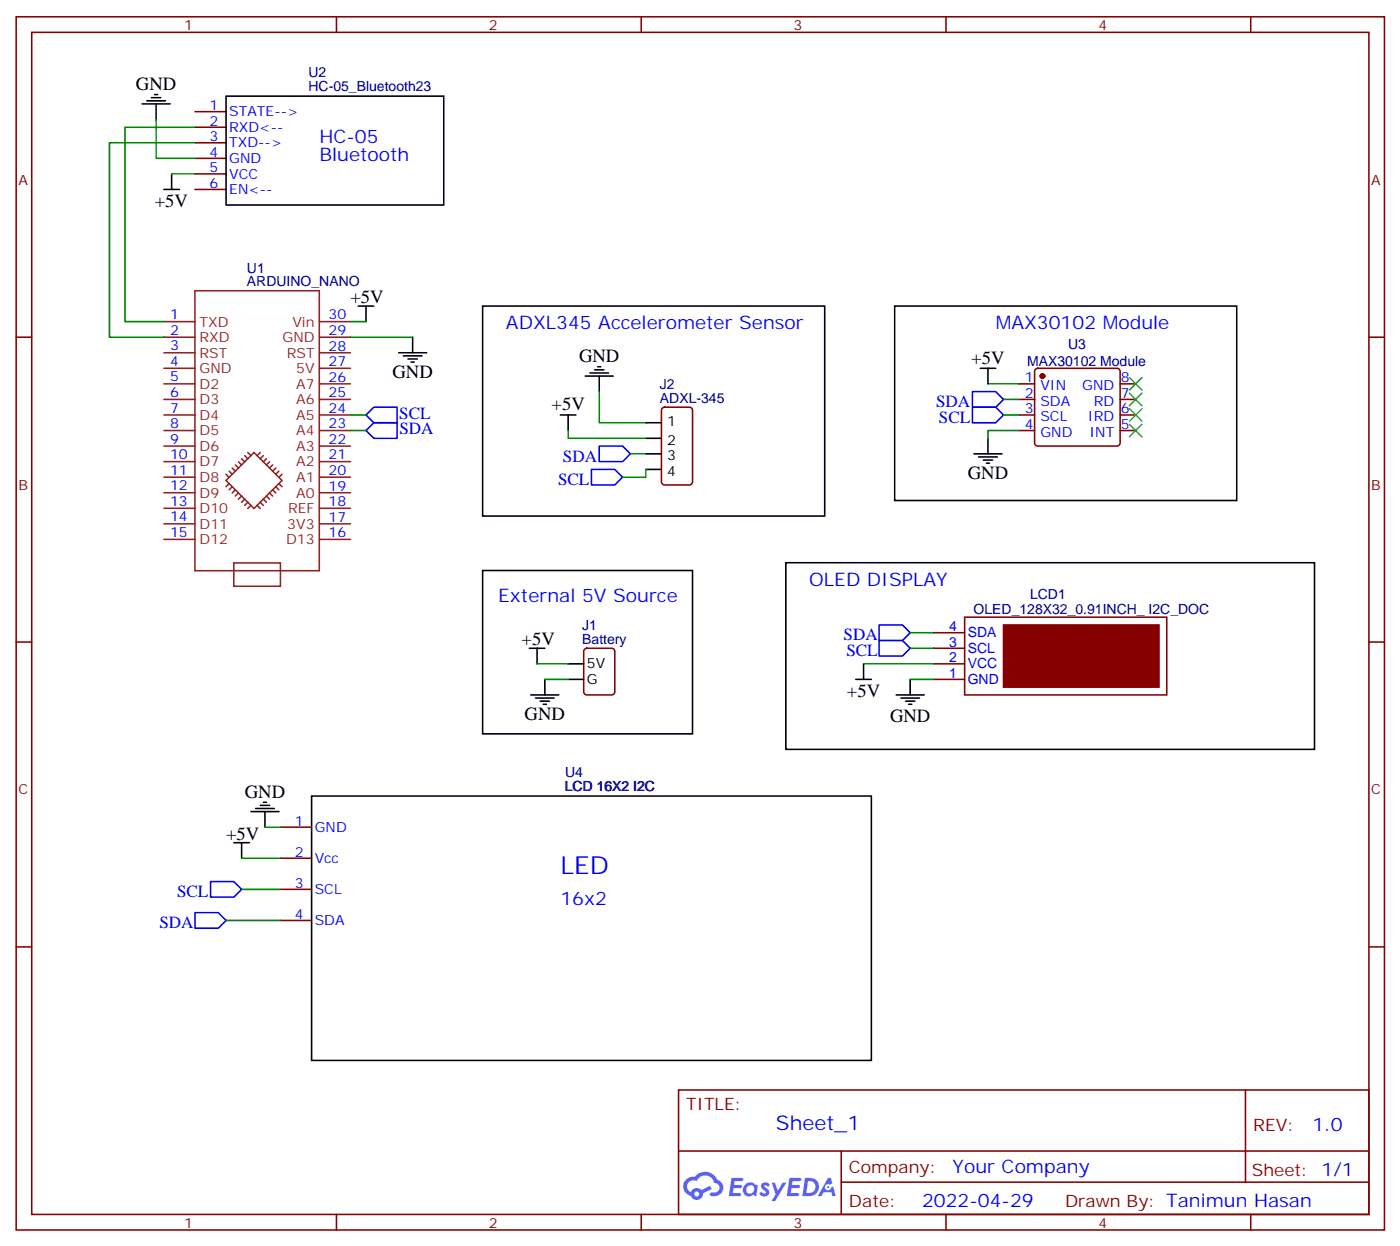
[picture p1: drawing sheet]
<svg xmlns="http://www.w3.org/2000/svg" width="318mm" height="283mm" viewBox="0 0 318 283" stroke-linecap="round" stroke-linejoin="round" font-family="sans-serif">
<g fill="none" stroke="#870000" stroke-width=".35">
<path d="M3.7 3.8h310.4v275.2h-310.4zM7.2 7.3h303.4v268.1h-303.4zM76.3 3.8v3.5M145.5 3.8v3.5M214.6 3.8v3.5M283.8 3.8v3.5M3.7 76.5h3.5M310.6 76.5h3.5M3.7 145.6h3.5M310.6 145.6h3.5M3.7 214.8h3.5M310.6 214.8h3.5"/>
<path d="M154 247.2h156.6v28.2h-156.6zM282.6 247.3v20.8M76.3 275.4v3.6M145.5 275.4v3.6M154 261.1h156.5M190.9 268.1h119.6M190.9 261.1v14.1M214.6 275.4v3.6M283.8 275.4v3.6"/>
</g>
<g fill="#5487ff">
<path d="M172.9 268.4a1.22 1.22 0 0 1 1.8 .3l-.4 .5a.47 .47 0 0 0-.4-.4 .47 .47 0 0 0-.5 .2l.1 .2a1.55 1.55 0 0 1 1 1.5 1.34 1.34 0 0 1-2.3 .1l.5-.5 .7 .4a.29 .29 0 0 0 .4-.3 .29 .29 0 0 0-.3-.3 1.04 1.04 0 0 1-.6-1.7z"/>
<path d="M165.9 267.2h2.2a.43 .43 0 0 1 .4 0 .43 .43 0 0 1 .1 .5l-.3 .2h-1.6l-.2 .9h1.7a.37 .37 0 0 1 .2 .4 .37 .37 0 0 1-.4 .3h-1.6l-.1 1.1h1.3a.43 .43 0 0 1 .4 .1 .43 .43 0 0 1 .1 .4l-.3 .2h-2.4z"/>
<path d="M179.1 267.2h2.1a.43 .43 0 0 1 .5 0 .43 .43 0 0 1 .1 .5l-.4 .2h-1.6l-.1 .9h1.7a.36 .36 0 0 1 .1 .4 .36 .36 0 0 1-.3 .3h-1.6l-.2 1.1h1.3a.43 .43 0 0 1 .5 .1 .43 .43 0 0 1 .1 .4l-.3 .2h-2.5z"/>
<path d="M187.9 267.2h.6l.4 1.2-.6 .3a.69 .69 0 0 0-1.1 .3 .69 .69 0 0 0 .5 1 .69 .69 0 0 0 .9-.6l.4-.3 .6 2.2h-.8l-.2-.9h-1.7l-.5 .9h-.9z"/>
<path d="M175.1 268.2h.7l.7 1.9 1.1-1.9h.8l-2.5 4.2h-.8l.9-1.5z"/>
<path d="M182.6 267.2l-.6 4.1h1.4a2.11 2.11 0 0 0 2.4-2.1 2.11 2.11 0 0 0-2.5-2zM183.3 267.9a1.39 1.39 0 0 1 1.7 1.4 1.39 1.39 0 0 1-1.8 1.3h-.2z"/>
<path d="M168.9 268.8a1.47 1.47 0 0 0-.1 2.1 1.47 1.47 0 0 0 2.1 .1l.7 .3 .3-2.3-.1-.2-.5-.1a1.49 1.49 0 0 0-2.4 .1zM169.6 269.1a.92 .92 0 0 1 1.5 .6 .92 .92 0 0 1-1.2 1 .9 .9 0 0 1-.3-1.6z"/>
<path d="M155.7 267.5a2.18 2.18 0 0 0 1 3.8 1.44 1.44 0 0 0 1.7 .9 1.44 1.44 0 0 0 1.1-1.5l2-1-.4-.8-1.9 1a1.47 1.47 0 0 0-2.5 .5 1.39 1.39 0 0 1-.6-2 1.39 1.39 0 0 1 2-.5 2.12 2.12 0 0 1 2.1-1.3 2.12 2.12 0 0 1 1.9 1.7 1.07 1.07 0 0 1 1.1 1 1.07 1.07 0 0 1-1 1.2h-.6a.43 .43 0 0 0-.6 .3 .43 .43 0 0 0 .4 .5 1.98 1.98 0 0 0 2.6-1.2 1.98 1.98 0 0 0-1.3-2.5 2.98 2.98 0 0 0-5.1-.7l-1 .1zM157.5 270.8a.55 .55 0 0 1 1.1 0 .55 .55 0 0 1-1.1 0z"/>
<circle cx="187.9" cy="269.3" r=".26"/>
</g>
<g fill="none" stroke="#8c2424" stroke-width=".35">
<path d="M37.2 76.5h7M37.2 73h7M44.2 65.9h28.2v63.5h-28.2zM72.5 76.5h7M72.5 73h7M37.2 97.6h7M37.2 94.1h7M37.2 90.6h7M37.2 87.1h7M37.2 83.5h7M37.2 80h7M72.5 97.6h7"/>
<path d="M72.5 94.1h7M72.5 90.6h7M72.5 87.1h7M72.5 83.5h7M72.5 80h7M37.2 118.8h7M37.2 115.3h7M37.2 111.8h7M37.2 108.2h7M37.2 104.7h7M37.2 101.2h7M51.3 107.6l.7 .7"/>
<path d="M52 106.9l.7 .7M52 109.7l-.7 .7M52.7 110.4l-.7 .7M52.7 106.2l.7 .7M53.4 105.5l.7 .7M53.4 111.1l-.7 .7M54.1 104.8l.7 .7M54.1 111.8l-.7 .7M54.8 104l.7 .8M54.8 112.5l-.7 .7M55.5 103.3l.7 .7M55.5 113.2l-.7 .7"/>
<path d="M56.2 113.9l-.7 .7M56.2 102.6l.7 .7M56.9 114.6l-.7 .7M57.6 102.6l6.4 6.4-6.4 6.3-6.3-6.3zM58.3 114.6l.7 .7M59 113.9l.7 .7M59 102.6l-.7 .7M59.7 113.2l.8 .7M59.7 103.3l-.7 .7M60.5 112.5l.7 .7M60.5 104l-.8 .8M61.2 111.8l.7 .7"/>
<path d="M61.2 104.8l-.7 .7M61.9 111.1l.7 .7M61.9 105.5l-.7 .7M62.6 110.4l.7 .7M62.6 106.2l-.7 .7M63.3 109.7l.7 .7M63.3 106.9l-.7 .7M64 107.6l-.7 .7M72.5 118.8h7M72.5 115.3h7M72.5 111.8h7M72.5 108.2h7"/>
<path d="M72.5 104.7h7M72.5 101.2h7M37.2 122.3h7M53 127.7h10.6v5.3h-10.6zM72.5 122.3h7"/>
</g>
<g fill="none" stroke="#000" stroke-width=".35">
<path d="M32.2 23.6h6.4M33.3 22.9h4.2M34.4 22.2h2.1M35.1 21.4h.7M35.4 23.6v3.5M38.9 39.4v3.6M51.3 21.8h49.4v24.7h-49.4zM37.2 43h3.5M81.3 69.4h3.5M83 69.4v3.6M93.6 76.5v3.5M109.5 69.4h77.6v47.7h-77.6z"/>
<path d="M203 69.4h77.6v44.1h-77.6zM90.5 80h6.3M91.5 80.7h4.2M92.6 81.4h2.1M93.3 82.1h.7M127.1 94.1h3.6M128.9 94.1v3.5M132.8 85.3h6.3M133.8 84.6h4.3M134.9 83.9h2.1M135.6 83.2h.7M136 85.3v3.5"/>
<path d="M146.5 95.9h3.6M146.5 99.4h3.6M222.4 83.5h3.5M224.2 83.5v3.6M224.2 99.4v3.5M146.5 102.9h3.6M146.5 106.5h3.6M221 102.9h6.3M222 103.6h4.3M223.1 104.4h2.1M223.8 105.1h.7M109.5 129.4h47.6v37h-47.6z"/>
<path d="M178.3 127.6h119.9v42.4h-119.9zM120.1 147h3.5M120.4 157.6h6.4M121.5 158.3h4.2M121.8 147v3.6M122.6 159h2.1M123.3 159.7h.7M123.6 154.1v3.5M128.9 154.1h3.5M128.9 150.6h3.5M194.2 154.1h3.5M195.9 150.6v3.5"/>
<path d="M203.3 157.6h6.4M204.4 158.3h4.2M205.5 159h2.1M206.2 159.7h.7M206.5 154.1v3.5M53.1 191.1h3.5M54.8 191.1v3.6M56.9 184.1h6.4M58 183.4h4.2M59.1 182.7h2.1M59.8 182h.7M60.1 184.1v3.5"/>
<path d="M70.7 180.6h127v59.9h-127z"/>
</g>
<path d="M83 97.6l1.8-1.7h5.3v3.5h-5.3zM83 94.1l1.8-1.7h5.3v3.5h-5.3zM220.6 88.8h5.3l1.8 1.8-1.8 1.8h-5.3zM220.6 92.4h5.3l1.8 1.7-1.8 1.8h-5.3zM134.2 106.5h5.3l1.8 1.7-1.8 1.8h-5.3zM136 101.2h5.3l1.7 1.7-1.7 1.8h-5.3zM199.5 141.7h5.3l1.7 1.8-1.7 1.8h-5.3zM199.5 145.3h5.3l1.7 1.7-1.7 1.8h-5.3zM47.8 200h5.3l1.7 1.7-1.7 1.8h-5.3zM44.2 207h5.3l1.8 1.8-1.8 1.7h-5.3z" fill="none" stroke="#00f" stroke-width=".35"/>
<g fill="none" stroke="#008700" stroke-width=".35">
<path d="M35.4 27.1v8.8h8.8M38.9 39.4h5.3M44.2 28.9h-15.8v44.1h8.8M44.2 32.4h-19.4v44.1h12.4M79.5 76.5h14.1M79.5 73h3.5M79.5 94.1h3.5M79.5 97.6h3.5M128.9 97.6v1.8h17.6M136 88.8v7.1h10.5M224.2 87.1h7M227.7 94.1h3.5"/>
<path d="M227.7 90.6h3.5M231.2 97.6h-7v1.8M143 102.9h3.5M146.5 106.5v1.7h-5.2M121.8 150.6h7.1M123.6 154.1h5.3M195.9 150.6h15.9M206.5 143.5h5.3M206.5 147h5.3M206.5 154.1h5.3M54.8 194.7h8.8M60.1 187.6h3.5"/>
<path d="M51.3 208.8h12.3M54.8 201.7h8.8"/>
</g>
<g fill="none" stroke="#870000" stroke-width=".35">
<path d="M44.2 25.3h7.1M44.2 28.9h7.1M44.2 32.4h7.1M44.2 35.9h7.1M44.2 39.4h7.1M44.2 43h7.1M150.3 92.6l.5-.2h5.6a.71 .71 0 0 1 .7 .7v16.2a.76 .76 0 0 1-.7 .7h-5.6a.76 .76 0 0 1-.7-.7v-16.2zM231.2 87.1h3.5M231.2 90.6h3.5M231.2 94.1h3.5M231.2 97.6h3.5M235 83.7l.4-.2h18a.71 .71 0 0 1 .7 .7v16.3a.76 .76 0 0 1-.7 .7h-18a.76 .76 0 0 1-.7-.7v-16.3z"/>
<path d="M254.1 87.1h3.6M254.1 90.6h3.6M254.1 94.1h3.6M254.1 97.6h3.6M218.9 140h45.8v17.6h-45.8zM132.7 147.2l.4-.2h5.7a.71 .71 0 0 1 .7 .7v9.2a.76 .76 0 0 1-.7 .7h-5.7a.76 .76 0 0 1-.7-.7v-9.2zM211.8 154.1h7.1M211.8 150.6h7.1M211.8 147h7.1M211.8 143.5h7.1M63.6 187.6h7.1M63.6 194.7h7.1"/>
<path d="M63.6 201.7h7.1M63.6 208.8h7.1"/>
</g>
<g fill="#870000" stroke="#870000" stroke-width=".35">
<path d="M227.7 141.7h35.3v14.2h-35.3z"/>
<circle cx="236.5" cy="85.3" r=".53"/>
</g>
<path d="M256.3 85.7l2.8 2.8M256.3 89.2l2.8 2.8M256.3 92.7l2.8 2.8M256.3 96.2l2.8 2.9M259.1 85.7l-2.8 2.8M259.1 89.2l-2.8 2.8M259.1 92.7l-2.8 2.8M259.1 96.2l-2.8 2.9" fill="none" stroke="#3c3" stroke-width=".35"/>
<text font-size="5.6" fill="#00f" x="127.1" y="198.2">LED</text>
<text font-size="4.6" fill="#00f" x="176" y="256.3">Sheet_1</text>
<g font-size="4.2">
<text x="30.8" y="20.4">GND</text>
<text x="35.1" y="46.8">+5V</text>
<text x="79.5" y="68.7">+5V</text>
<text x="131.4" y="82.1">GND</text>
<text x="220.4" y="82.4">+5V</text>
<text x="89" y="85.7">GND</text>
<text x="125.1" y="93">+5V</text>
<text x="219.6" y="108.6">GND</text>
<text x="118.3" y="146.3">+5V</text>
<text x="192.1" y="158.1">+5V</text>
<text x="119" y="163.3">GND</text>
<text x="201.9" y="163.7">GND</text>
<text x="55.5" y="180.9">GND</text>
<text x="51.3" y="190.4">+5V</text>
</g>
<g font-size="4.2" fill="#00f">
<text x="72.5" y="32.4">HC-05</text>
<text x="72.5" y="36.6">Bluetooth</text>
<text x="114.8" y="74.7">ADXL345 Accelerometer Sensor</text>
<text x="225.9" y="74.7">MAX30102 Module</text>
<text x="113" y="136.5">External 5V Source</text>
<text x="183.6" y="132.9">OLED DISPLAY</text>
<text x="127.1" y="205.2">16x2</text>
<text x="297.8" y="256.5">1.0</text>
<text x="216.1" y="266.1">Your Company</text>
<text x="209.2" y="273.9">2022-04-29</text>
</g>
<g font-size="3.9" fill="#00f">
<text x="90.6" y="95">SCL</text>
<text x="212.4" y="92.4">SDA</text>
<text x="213" y="95.9">SCL</text>
<text x="90.6" y="98.5">SDA</text>
<text x="127.7" y="104.7">SDA</text>
<text x="126.6" y="110">SCL</text>
<text x="191.4" y="145.3">SDA</text>
<text x="192" y="148.8">SCL</text>
<text x="40.2" y="203.5">SCL</text>
<text x="36.2" y="210.5">SDA</text>
</g>
<g font-size="3.9" fill="#800">
<text x="155.7" y="251.8">TITLE:</text>
<text x="284.3" y="256.5">REV:</text>
<text x="192.6" y="266">Company:</text>
<text x="284" y="266.6">Sheet: 1/1</text>
<text x="192.6" y="273.7">Date:</text>
<text x="241.7" y="273.8">Drawn By: Tanimun Hasan</text>
</g>
<g font-size="3.2" fill="#800">
<text x="41.8" y="6.8">1</text>
<text x="110.9" y="6.8">2</text>
<text x="180.1" y="6.8">3</text>
<text x="249.2" y="6.8">4</text>
<text x="4.2" y="41.9">A</text>
<text x="311.1" y="41.9">A</text>
<text x="4.2" y="111.1">B</text>
<text x="311.1" y="111.1">B</text>
<text x="4.2" y="180.2">C</text>
<text x="311.1" y="180.2">C</text>
<text x="41.8" y="278.4">1</text>
<text x="110.9" y="278.4">2</text>
<text x="180.1" y="278.4">3</text>
<text x="249.2" y="278.4">4</text>
</g>
<g font-size="3.2" fill="#000080">
<text x="70" y="17.6">U2</text>
<text x="70" y="20.7">HC-05_Bluetooth23</text>
<text x="56" y="64.9">ARDUINO_NANO</text>
<text x="56" y="61.8">U1</text>
<text x="233" y="82.9">MAX30102 Module</text>
<text x="242.3" y="79.1">U3</text>
<text x="149.7" y="88.1">J2</text>
<text x="149.7" y="91.3">ADXL-345</text>
<text x="233.7" y="135.7">LCD1</text>
<text x="132.1" y="142.8">J1</text>
<text x="220.9" y="139.2">OLED_128X32_0.91INCH_ I2C_DOC</text>
<text x="132.1" y="146">Battery</text>
<text x="128.2" y="179.5">LCD 16X2 I2C</text>
<text x="128.2" y="176.3">U4</text>
</g>
<g font-size="3.2" fill="#00f">
<text x="47.5" y="25">1</text>
<text x="47.5" y="28.5">2</text>
<text x="52" y="26.4">STATE--&gt;</text>
<text x="52" y="29.9">RXD&lt;--</text>
<text x="47.5" y="32">3</text>
<text x="47.5" y="35.6">4</text>
<text x="52" y="33.4">TXD--&gt;</text>
<text x="47.5" y="39.1">5</text>
<text x="52" y="37">GND</text>
<text x="52" y="40.5">VCC</text>
<text x="47.5" y="42.6">6</text>
<text x="52" y="44">EN&lt;--</text>
<text x="38.6" y="72.4">1</text>
<text x="38.6" y="75.9">2</text>
<text x="74.6" y="76">29</text>
<text x="74.6" y="72.5">30</text>
<text x="38.6" y="79.5">3</text>
<text x="38.6" y="83">4</text>
<text x="74.6" y="83">27</text>
<text x="74.6" y="79.5">28</text>
<text x="38.6" y="86.5">5</text>
<text x="74.6" y="86.6">26</text>
<text x="232.5" y="86.7">1</text>
<text x="236" y="88.5">VIN</text>
<text x="245.6" y="88.5">GND</text>
<text x="254.3" y="86.7">8</text>
<text x="38.6" y="90.1">6</text>
<text x="38.6" y="93.6">7</text>
<text x="74.6" y="93.6">24</text>
<text x="74.6" y="90.1">25</text>
<text x="232.5" y="90.2">2</text>
<text x="232.5" y="93.8">3</text>
<text x="236" y="92">SDA</text>
<text x="236" y="95.5">SCL</text>
<text x="246.8" y="95.5">IRD</text>
<text x="248.2" y="92">RD</text>
<text x="254.3" y="93.8">6</text>
<text x="254.3" y="90.2">7</text>
<text x="38.6" y="97.1">8</text>
<text x="38.6" y="100.6">9</text>
<text x="74.6" y="100.7">22</text>
<text x="74.6" y="97.2">23</text>
<text x="232.5" y="97.3">4</text>
<text x="236" y="99.1">GND</text>
<text x="247.2" y="99.1">INT</text>
<text x="254.3" y="97.3">5</text>
<text x="38.6" y="104.2">10</text>
<text x="38.6" y="107.7">11</text>
<text x="74.6" y="107.7">20</text>
<text x="74.6" y="104.2">21</text>
<text x="38.6" y="111.2">12</text>
<text x="74.6" y="111.3">19</text>
<text x="38.6" y="114.8">13</text>
<text x="38.6" y="118.3">14</text>
<text x="74.6" y="118.3">17</text>
<text x="74.6" y="114.8">18</text>
<text x="38.6" y="121.8">15</text>
<text x="74.6" y="121.8">16</text>
<text x="215.3" y="143.2">4</text>
<text x="215.3" y="146.7">3</text>
<text x="219.6" y="148.1">SCL</text>
<text x="219.6" y="144.6">SDA</text>
<text x="215.3" y="153.7">1</text>
<text x="215.3" y="150.2">2</text>
<text x="219.6" y="155.2">GND</text>
<text x="219.6" y="151.6">VCC</text>
<text x="66.9" y="187.3">1</text>
<text x="71.4" y="188.7">GND</text>
<text x="66.9" y="194.3">2</text>
<text x="71.4" y="195.7">Vcc</text>
<text x="66.9" y="201.4">3</text>
<text x="71.4" y="202.8">SCL</text>
<text x="66.9" y="208.4">4</text>
<text x="71.4" y="209.8">SDA</text>
</g>
<g font-size="3.2" fill="#8d2323">
<text x="45.3" y="77.6">RXD</text>
<text x="45.3" y="74.1">TXD</text>
<text x="64.1" y="77.6">GND</text>
<text x="66.3" y="74.1">Vin</text>
<text x="45.3" y="81.1">RST</text>
<text x="65.1" y="81.1">RST</text>
<text x="45.3" y="88.2">D2</text>
<text x="45.3" y="84.6">GND</text>
<text x="67.2" y="84.6">5V</text>
<text x="67.2" y="88.2">A7</text>
<text x="45.3" y="95.2">D4</text>
<text x="45.3" y="91.7">D3</text>
<text x="67.2" y="95.2">A5</text>
<text x="67.2" y="91.7">A6</text>
<text x="45.3" y="98.8">D5</text>
<text x="67.2" y="98.8">A4</text>
<text x="45.3" y="105.8">D7</text>
<text x="45.3" y="102.3">D6</text>
<text x="67.2" y="105.8">A2</text>
<text x="67.2" y="102.3">A3</text>
<text x="45.3" y="112.9">D9</text>
<text x="45.3" y="109.3">D8</text>
<text x="67.2" y="109.3">A1</text>
<text x="67.2" y="112.9">A0</text>
<text x="45.3" y="119.9">D11</text>
<text x="45.3" y="116.4">D10</text>
<text x="65.2" y="119.9">3V3</text>
<text x="65.4" y="116.4">REF</text>
<text x="45.3" y="123.4">D12</text>
<text x="64.9" y="123.4">D13</text>
</g>
<g font-size="3.2">
<text x="151.4" y="96.6">1</text>
<text x="151.4" y="100.8">2</text>
<text x="151.4" y="104.4">3</text>
<text x="151.4" y="107.9">4</text>
<text x="133.1" y="151.6">5V</text>
<text x="133.1" y="155.2">G</text>
</g>
</svg>
